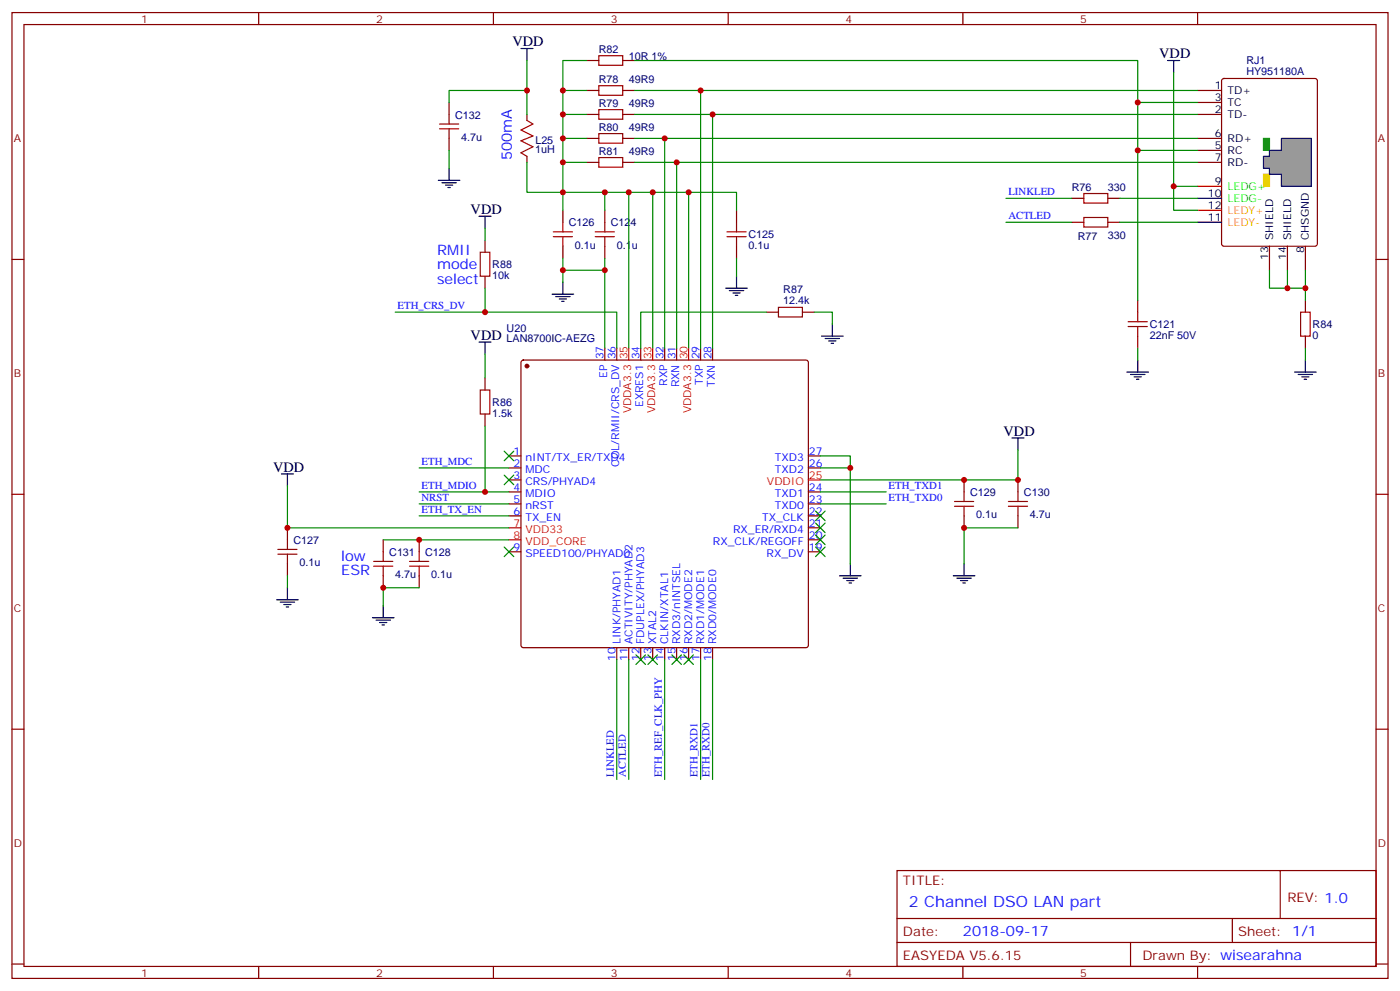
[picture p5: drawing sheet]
<svg xmlns="http://www.w3.org/2000/svg" width="412mm" height="292mm" viewBox="0 0 412 292" stroke-linecap="round" stroke-linejoin="round" font-family="sans-serif">
<g fill="none" stroke="#870000" stroke-width=".35">
<path d="M3.5 3.7h405.4v284.3h-405.4zM7.1 7.2h398.2v277.3h-398.2zM76.2 3.7v3.5M145.3 3.7v3.5M214.5 3.7v3.5M283.6 3.7v3.5M352.8 3.7v3.5M360.1 23.3l.4-.2h26.8l.7 .4 .1 48.3-.5 .6-27.1 .1-.6-.5-.1-48.2zM3.5 76.4h3.6M405.3 76.4h3.6M153.7 106.2l.5-.2h83.2l.5 .2 .2 .5v83.3l-.2 .5-.5 .2h-83.2l-.5-.3-.2-.4v-83.3zM178.2 102.5v3.5"/>
<path d="M181.7 102.5v3.5M188.7 102.5v3.5M195.8 102.5v3.5M199.3 102.5v3.5M206.4 102.5v3.5M209.9 102.5v3.5M149.9 134.2h3.6M149.9 137.8h3.6M238.1 134.2h3.6M238.1 137.8h3.6M3.5 145.5h3.6M149.9 141.3h3.6"/>
<path d="M149.9 144.8h3.6M149.9 148.3h3.6M149.9 151.9h3.6M238.1 144.8h3.6M238.1 148.3h3.6M238.1 151.9h3.6M238.1 158.9h3.6M238.1 155.4h3.6M405.3 145.5h3.6M149.9 162.5h3.6M238.1 162.5h3.6M181.7 190.7v3.5"/>
<path d="M185.2 190.7v3.5M188.7 190.7v3.5M192.3 190.7v3.5M195.8 190.7v3.5M199.3 190.7v3.5M202.8 190.7v3.5M206.4 190.7v3.5M209.9 190.7v3.5M3.5 214.7h3.6M405.3 214.7h3.6M264.2 256.3h141.1v28.2h-141.1zM377.1 256.3v14.1"/>
<path d="M264.2 270.4h141.1M264.2 277.5h141.1M333 277.5v7M363 270.4v7.1M3.5 283.8h3.6M76.2 284.5v3.5M145.3 284.5v3.5M214.5 284.5v3.5M283.6 284.5v3.5M352.8 284.5v3.5M405.3 283.8h3.6"/>
</g>
<circle cx="155.2" cy="107.8" r=".53" fill="#870000" stroke="#870000" stroke-width=".35"/>
<path d="M185.2 102.5v3.5M192.3 102.5v3.5M202.8 102.5v3.5M149.9 155.4h3.6M149.9 158.9h3.6M238.1 141.3h3.6" fill="none" stroke="#f00" stroke-width=".35"/>
<path d="M372.2 40.7h1.7v3.6h-1.7z" fill="#0f0" stroke="#0f0" stroke-width=".35"/>
<path d="M372.2 51.3h1.7v3.6h-1.7z" fill="#fc0" stroke="#fc0" stroke-width=".35"/>
<path d="M384.5 41.5h1.8M384.5 43.2h1.8M384.5 45h1.8M384.5 46.7h1.8M384.5 48.5h1.8M384.5 50.3h1.8M384.5 52h1.8M384.5 53.8h1.8" fill="none" stroke="#000" stroke-width=".35"/>
<path d="M373.9 44.3h3.6v-3.6h8.8v14.2h-8.8v-3.6h-3.6v-1.7h-1.7v-3.6h1.7z" fill="#999" stroke="#000" stroke-width=".35"/>
<g fill="none" stroke="#870000" stroke-width=".35">
<path d="M172.9 17.8h3.5M183.4 17.8h3.6M132.3 30.2v3.5M155.2 33.7v1.8M172.9 26.6h3.5M172.9 33.7h3.5M183.4 26.6h3.6M183.4 33.7h3.6M352.8 26.6h7M352.8 33.7h7M352.8 30.2h7M132.3 40.7v3.6"/>
<path d="M155.2 46v1.8M172.9 40.7h3.5M172.9 47.8h3.5M183.4 40.7h3.6M183.4 47.8h3.6M315.7 58.4h3.6M326.3 58.4h3.5M352.8 40.7h7M352.8 44.3h7M352.8 47.8h7M142.9 70.7v3.6M165.8 61.9v3.5"/>
<path d="M165.8 72.5v3.5M178.2 61.9v3.5M178.2 72.5v3.5M217 61.9v3.5M217 72.5v3.5M315.7 65.4h3.6M326.3 65.4h3.5M373.9 72.5v7.1M379.2 72.5v7.1M384.5 72.5v7.1M142.9 81.3v3.5M225.8 91.9h3.5"/>
<path d="M236.4 91.9h3.5M335.1 88.4v3.5M335.1 99v3.5M384.5 88.4v3.5M384.5 99v3.5M142.9 111.3v3.5M142.9 121.9v3.5M84.7 155.4v3.5M112.9 158.9v3.6M123.5 158.9v3.6M284 141.3v3.5M284 151.9v3.5"/>
<path d="M299.9 141.3v3.5M299.9 151.9v3.5M84.7 166v3.5M112.9 169.5v3.5M123.5 169.5v3.5"/>
</g>
<path d="M352.8 54.9h7M352.8 61.9h7" fill="none" stroke="#f00" stroke-width=".35"/>
<g fill="none" stroke="#000" stroke-width=".35">
<path d="M153.5 14.3h3.5M155.2 14.3v3.5M344 17.8h3.5M345.7 17.8v3.5M129.1 53.1h6.4M130.2 53.8h4.2M131.2 54.5h2.1M131.9 55.2h.7M132.3 49.6v3.5M352.8 58.4h7M141.1 63.7h3.5M142.9 63.7v3.5"/>
<path d="M352.8 65.4h7M162.6 86.6h6.4M163.7 87.3h4.2M164.7 88h2.2M165.5 88.7h.7M165.8 83.1v3.5M213.8 84.8h6.3M214.8 85.5h4.3M215.9 86.3h2.1M216.6 87h.7M217 81.3v3.5M242 99h6.4"/>
<path d="M243.1 99.7h4.2M245.2 95.4v3.6M141.1 100.7h3.5M142.9 100.7v3.5M244.1 100.4h2.1M244.8 101.1h.7M332 109.5h6.3M333 110.2h4.3M334.1 110.9h2.1M334.8 111.7h.7M335.1 106v3.5M381.4 109.5h6.3"/>
<path d="M382.4 110.2h4.2M383.5 110.9h2.1M384.2 111.7h.7M384.5 106v3.5M82.9 139.5h3.5M84.7 139.5v3.6M298.1 128.9h3.5M299.9 128.9v3.6M81.5 176.6h6.3M82.5 177.3h4.3M83.6 178h2.1M84.3 178.7h.7"/>
<path d="M84.7 173v3.6M112.9 178.3v3.6M247.3 169.5h6.3M248.4 170.2h4.2M249.4 170.9h2.1M250.1 171.6h.7M250.5 166v3.5M280.8 169.5h6.4M281.9 170.2h4.2M282.9 170.9h2.1M283.6 171.6h.7M284 166v3.5"/>
<path d="M109.7 181.9h6.4M110.8 182.6h4.2M111.8 183.3h2.1M112.5 184h.7"/>
</g>
<g fill="none" stroke="#a10000" stroke-width=".35">
<path d="M176.4 16.4h7v2.8h-7zM129.5 37.9h5.6M129.5 36.5h5.6M132.3 33.7v2.8M132.3 37.9v2.8M155.2 35.5l1.8 1-3.5 1.8 3.5 1.7-3.5 1.5 3.5 1.7-3.5 1.8 1.7 1M176.4 25.2h7v2.8h-7zM176.4 32.3h7v2.8h-7zM176.4 39.3h7v2.9h-7zM176.4 46.4h7v2.8h-7zM319.3 57h7v2.8h-7zM141.5 74.3h2.8v7h-2.8z"/>
<path d="M163 69.7h5.6M163 68.3h5.6M165.8 65.4v2.9M165.8 69.7v2.8M175.3 69.7h5.7M175.3 68.3h5.7M178.2 65.4v2.9M178.2 69.7v2.8M214.1 69.7h5.7M214.1 68.3h5.7M217 65.4v2.9M217 69.7v2.8"/>
<path d="M319.3 64h7v2.9h-7zM229.3 90.5h7.1v2.8h-7.1zM332.3 96.1h5.7M332.3 94.7h5.7M335.1 91.9v2.8M335.1 96.1v2.9M383.1 91.9h2.8v7.1h-2.8zM141.5 114.8h2.8v7.1h-2.8zM84.7 158.9v2.8M281.2 149h5.6M281.2 147.6h5.6M284 144.8v2.8"/>
<path d="M284 149v2.9M297 149h5.7M297 147.6h5.7M299.9 144.8v2.8M299.9 149v2.9M81.8 163.2h5.7M81.8 161.7h5.7M84.7 163.2v2.8M110.1 166.7h5.6M110.1 165.3h5.6M112.9 162.5v2.8M112.9 166.7v2.8"/>
<path d="M120.6 166.7h5.7M120.6 165.3h5.7M123.5 162.5v2.8M123.5 166.7v2.8"/>
</g>
<g fill="none" stroke="#008700" stroke-width=".35">
<path d="M155.2 17.8v15.9M172.9 17.8h-7.1v30h7.1M187 17.8h148.1v12.4M155.2 26.6h-22.9v3.6M165.8 26.6h7.1M165.8 33.7h7.1M187 26.6h19.4M187 33.7h22.9M345.7 21.3v33.6M352.8 26.6h-146.4v75.9M352.8 33.7h-142.9v68.8M352.8 30.2h-17.7v14.1h17.7"/>
<path d="M132.3 44.3v5.3M155.2 47.8v8.8h30v45.9M165.8 40.7h7.1M165.8 47.8v14.1M178.2 56.6v5.3M185.2 56.6h7.1v45.9M187 40.7h8.8M187 47.8h12.3M192.3 56.6h10.5v45.9M202.8 56.6h14.2v5.3M296.3 58.4h19.4M329.8 58.4h23"/>
<path d="M335.1 44.3v44.1M352.8 40.7h-157v61.8M352.8 47.8h-153.5v54.7M352.8 54.9h-7.1v7h7.1M142.9 67.2v3.5M165.8 76v7.1M178.2 76v3.6h-12.4M178.2 79.6v22.9M217 76v5.3M296.3 65.4h19.4M329.8 65.4h23M373.9 79.6v5.2h5.3"/>
<path d="M379.2 79.6v5.2h5.3v-5.2M116.4 91.9h65.3v10.6M142.9 84.8v7.1M225.8 91.9h-37.1v10.6M239.9 91.9h5.3v3.5M384.5 84.8v3.6M142.9 104.2v7.1M335.1 102.5v3.5M384.5 102.5v3.5M123.5 137.8h26.4M142.9 125.4v19.4M241.7 134.2h8.8v31.8"/>
<path d="M241.7 137.8h8.8M299.9 132.5v8.8h-58.2M84.7 143.1v12.3h65.2M112.9 158.9h37M123.5 148.3h26.4M123.5 144.8h26.4M123.5 151.9h26.4M241.7 148.3h19.4M241.7 144.8h19.4M299.9 155.4h-15.9v10.6M84.7 169.5v3.5M123.5 173h-10.6v5.3"/>
<path d="M181.7 194.2v35.3M185.2 194.2v35.3M195.8 194.2v35.3M206.4 194.2v35.3M209.9 194.2v35.3"/>
</g>
<g fill="#c00">
<circle cx="250.5" cy="137.8" r=".88"/>
<circle cx="165.8" cy="26.6" r=".88"/>
<circle cx="345.7" cy="54.9" r=".88"/>
<circle cx="335.1" cy="30.2" r=".88"/>
<circle cx="155.2" cy="26.6" r=".88"/>
<circle cx="123.5" cy="158.9" r=".88"/>
<circle cx="284" cy="141.3" r=".88"/>
<circle cx="209.9" cy="33.7" r=".88"/>
<circle cx="206.4" cy="26.6" r=".88"/>
<circle cx="199.3" cy="47.8" r=".88"/>
<circle cx="195.8" cy="40.7" r=".88"/>
<circle cx="202.8" cy="56.6" r=".88"/>
<circle cx="192.3" cy="56.6" r=".88"/>
<circle cx="84.7" cy="155.4" r=".88"/>
<circle cx="178.2" cy="79.6" r=".88"/>
<circle cx="299.9" cy="141.3" r=".88"/>
<circle cx="112.9" cy="173" r=".88"/>
<circle cx="165.8" cy="56.6" r=".88"/>
<circle cx="165.8" cy="79.6" r=".88"/>
<circle cx="165.8" cy="33.7" r=".88"/>
<circle cx="379.2" cy="84.8" r=".88"/>
<circle cx="165.8" cy="40.7" r=".88"/>
<circle cx="185.2" cy="56.6" r=".88"/>
<circle cx="178.2" cy="56.6" r=".88"/>
<circle cx="284" cy="155.4" r=".88"/>
<circle cx="384.5" cy="84.8" r=".88"/>
<circle cx="142.9" cy="144.8" r=".88"/>
<circle cx="142.9" cy="91.9" r=".88"/>
<circle cx="165.8" cy="47.8" r=".88"/>
<circle cx="335.1" cy="44.3" r=".88"/>
</g>
<g fill="#c00" stroke="#008700" stroke-width=".35">
<path d="M148.5 161l2.8 2.9zM151.3 161l-2.8 2.9z"/>
<path d="M187.3 192.8l2.8 2.8zM190.1 192.8l-2.8 2.8z"/>
<path d="M148.5 132.8l2.8 2.8zM151.3 132.8l-2.8 2.8z"/>
<path d="M201.4 192.8l2.9 2.8zM204.3 192.8l-2.9 2.8z"/>
<path d="M190.9 192.8l2.8 2.8zM193.7 192.8l-2.8 2.8z"/>
<path d="M240.2 150.5l2.9 2.8zM243.1 150.5l-2.9 2.8z"/>
<path d="M240.2 157.5l2.9 2.8zM243.1 157.5l-2.9 2.8z"/>
<path d="M240.2 161l2.9 2.9zM243.1 161l-2.9 2.9z"/>
<path d="M240.2 154l2.9 2.8zM243.1 154l-2.9 2.8z"/>
<path d="M148.5 139.9l2.8 2.8zM151.3 139.9l-2.8 2.8z"/>
<path d="M197.9 192.8l2.8 2.8zM200.7 192.8l-2.8 2.8z"/>
</g>
<text font-size="4.6" fill="#00f" x="267.8" y="266.9">2 Channel DSO LAN part</text>
<g font-size="4.2">
<text x="151" y="13.6">VDD</text>
<text x="341.5" y="17.1">VDD</text>
<text x="138.6" y="63">VDD</text>
<text x="138.6" y="100">VDD</text>
<text x="295.6" y="128.2">VDD</text>
<text x="80.4" y="138.8">VDD</text>
</g>
<g font-size="4.2" fill="#00f">
<text x="150.8" y="47.1" transform="rotate(-90 150.8 47.1)">500mA</text>
<text x="128.8" y="75.1">RMII</text>
<text x="128.8" y="79.3">mode</text>
<text x="128.8" y="83.5">select</text>
<text x="100.5" y="165">low</text>
<text x="100.5" y="169.3">ESR</text>
<text x="283.6" y="275.7">2018-09-17</text>
</g>
<g font-size="3.9" fill="#800">
<text x="266" y="260.5">TITLE:</text>
<text x="379.2" y="265.5">REV: 1.0</text>
<text x="266" y="275.7">Date:</text>
<text x="364.8" y="275.7">Sheet: 1/1</text>
<text x="266" y="282.8">EASYEDA V5.6.15</text>
<text x="336.5" y="282.8">Drawn By: wisearahna</text>
</g>
<g font-size="3.2" fill="#800">
<text x="41.6" y="6.7">1</text>
<text x="110.8" y="6.7">2</text>
<text x="179.9" y="6.7">3</text>
<text x="249.1" y="6.7">4</text>
<text x="318.2" y="6.7">5</text>
<text x="4.1" y="41.8">A</text>
<text x="405.9" y="41.8">A</text>
<text x="4.1" y="110.9">B</text>
<text x="405.9" y="110.9">B</text>
<text x="4.1" y="180.1">C</text>
<text x="405.9" y="180.1">C</text>
<text x="4.1" y="249.2">D</text>
<text x="405.9" y="249.2">D</text>
<text x="41.6" y="287.5">1</text>
<text x="110.8" y="287.5">2</text>
<text x="179.9" y="287.5">3</text>
<text x="249.1" y="287.5">4</text>
<text x="318.2" y="287.5">5</text>
</g>
<g font-size="3.2" fill="#000080">
<text x="176.4" y="15.6">R82</text>
<text x="185.2" y="17.6">10R 1%</text>
<text x="367.1" y="22">HY951180A</text>
<text x="367.1" y="18.9">RJ1</text>
<text x="176.4" y="24.3">R78</text>
<text x="185.2" y="24.3">49R9</text>
<text x="134.1" y="34.9">C132</text>
<text x="176.4" y="31.4">R79</text>
<text x="185.2" y="31.4">49R9</text>
<text x="135.8" y="41.5">4.7u</text>
<text x="176.4" y="38.4">R80</text>
<text x="185.2" y="38.4">49R9</text>
<text x="157.7" y="45.1">1uH</text>
<text x="157.7" y="42.3">L25</text>
<text x="176.4" y="45.5">R81</text>
<text x="185.2" y="45.5">49R9</text>
<text x="315.7" y="56.1">R76</text>
<text x="326.3" y="56.1">330</text>
<text x="167.6" y="66.7">C126</text>
<text x="179.9" y="66.7">C124</text>
<text x="220.5" y="70.1">C125</text>
<text x="317.5" y="70.6">R77</text>
<text x="326.3" y="70.3">330</text>
<text x="169.3" y="73.3">0.1u</text>
<text x="181.7" y="73.3">0.1u</text>
<text x="220.5" y="73.3">0.1u</text>
<text x="145" y="82.1">10k</text>
<text x="145" y="78.9">R88</text>
<text x="230.7" y="89.4">12.4k</text>
<text x="230.7" y="86.3">R87</text>
<text x="149.2" y="100.7">LAN8700IC-AEZG</text>
<text x="149.2" y="97.6">U20</text>
<text x="338.7" y="99.7">22nF 50V</text>
<text x="338.7" y="96.6">C121</text>
<text x="386.6" y="99.7">0</text>
<text x="386.6" y="96.6">R84</text>
<text x="145" y="119.5">R86</text>
<text x="145" y="122.7">1.5k</text>
<text x="285.8" y="146">C129</text>
<text x="301.6" y="146">C130</text>
<text x="287.5" y="152.6">0.1u</text>
<text x="303.4" y="152.6">4.7u</text>
<text x="86.4" y="160.1">C127</text>
<text x="88.2" y="166.7">0.1u</text>
<text x="114.7" y="163.7">C131</text>
<text x="125.2" y="163.7">C128</text>
<text x="116.4" y="170.3">4.7u</text>
<text x="127" y="170.3">0.1u</text>
</g>
<g font-size="3.2">
<text x="357.8" y="26.3">1</text>
<text x="357.8" y="29.8">3</text>
<text x="361.6" y="27.7">TD+</text>
<text x="357.8" y="33.3">2</text>
<text x="361.6" y="34.7">TD-</text>
<text x="361.6" y="31.2">TC</text>
<text x="357.8" y="40.4">6</text>
<text x="361.6" y="41.8">RD+</text>
<text x="357.8" y="43.9">5</text>
<text x="357.8" y="47.4">7</text>
<text x="361.6" y="45.3">RC</text>
<text x="361.6" y="48.9">RD-</text>
<text x="355.8" y="58">10</text>
<text x="357.8" y="54.5">9</text>
<text x="355.8" y="61.6">12</text>
<text x="355.8" y="65.1">11</text>
<text x="375" y="70.7" transform="rotate(-90 375 70.7)">SHIELD</text>
<text x="380.3" y="70.7" transform="rotate(-90 380.3 70.7)">SHIELD</text>
<text x="385.6" y="70.7" transform="rotate(-90 385.6 70.7)">CHSGND</text>
<text x="373.6" y="76.5" transform="rotate(-90 373.6 76.5)">13</text>
<text x="378.9" y="76.5" transform="rotate(-90 378.9 76.5)">14</text>
<text x="384.2" y="74.5" transform="rotate(-90 384.2 74.5)">8</text>
</g>
<g font-size="3.2" fill="#00f">
<text x="297" y="57.5">LINKLED</text>
<text x="297" y="64.6">ACTLED</text>
<text x="117.1" y="91">ETH_CRS_DV</text>
<text x="177.8" y="105.8" transform="rotate(-90 177.8 105.8)">37</text>
<text x="181.3" y="105.8" transform="rotate(-90 181.3 105.8)">36</text>
<text x="188.4" y="105.8" transform="rotate(-90 188.4 105.8)">34</text>
<text x="195.4" y="105.8" transform="rotate(-90 195.4 105.8)">32</text>
<text x="199" y="105.8" transform="rotate(-90 199 105.8)">31</text>
<text x="206" y="105.8" transform="rotate(-90 206 105.8)">29</text>
<text x="209.5" y="105.8" transform="rotate(-90 209.5 105.8)">28</text>
<text x="178.9" y="111.2" transform="rotate(-90 178.9 111.2)">EP</text>
<text x="196.5" y="113.6" transform="rotate(-90 196.5 113.6)">RXP</text>
<text x="207.1" y="113.4" transform="rotate(-90 207.1 113.4)">TXP</text>
<text x="210.6" y="113.8" transform="rotate(-90 210.6 113.8)">TXN</text>
<text x="189.4" y="119.9" transform="rotate(-90 189.4 119.9)">EXRES1</text>
<text x="200" y="114.1" transform="rotate(-90 200 114.1)">RXN</text>
<text x="124.2" y="136.9">ETH_MDC</text>
<text x="151.3" y="133.9">1</text>
<text x="151.3" y="137.4">2</text>
<text x="154.8" y="135.6">nINT/TX_ER/TXD4</text>
<text x="182.4" y="137.4" transform="rotate(-90 182.4 137.4)">COL/RMII/CRS_DV</text>
<text x="228.2" y="135.6">TXD3</text>
<text x="238.3" y="137.4">26</text>
<text x="238.3" y="133.9">27</text>
<text x="124.2" y="143.9">ETH_MDIO</text>
<text x="151.3" y="140.9">3</text>
<text x="154.8" y="139.2">MDC</text>
<text x="154.8" y="142.7">CRS/PHYAD4</text>
<text x="228.2" y="139.2">TXD2</text>
<text x="261.8" y="143.9">ETH_TXD1</text>
<text x="124.2" y="147.5">NRST</text>
<text x="151.3" y="144.5">4</text>
<text x="151.3" y="148">5</text>
<text x="154.8" y="146.2">MDIO</text>
<text x="154.8" y="149.8">nRST</text>
<text x="228.2" y="149.8">TXD0</text>
<text x="228.2" y="146.2">TXD1</text>
<text x="238.3" y="148">23</text>
<text x="238.3" y="144.5">24</text>
<text x="261.8" y="147.5">ETH_TXD0</text>
<text x="124.2" y="151">ETH_TX_EN</text>
<text x="151.3" y="151.5">6</text>
<text x="154.8" y="153.3">TX_EN</text>
<text x="224.5" y="153.3">TX_CLK</text>
<text x="238.3" y="155">21</text>
<text x="238.3" y="151.5">22</text>
<text x="210" y="160.3">RX_CLK/REGOFF</text>
<text x="215.9" y="156.8">RX_ER/RXD4</text>
<text x="238.3" y="158.6">20</text>
<text x="151.3" y="162.1">9</text>
<text x="154.8" y="163.9">SPEED100/PHYAD0</text>
<text x="225.8" y="163.9">RX_DV</text>
<text x="238.3" y="162.1">19</text>
<text x="182.7" y="189.6" transform="rotate(-90 182.7 189.6)">LINK/PHYAD1</text>
<text x="186.3" y="189.6" transform="rotate(-90 186.3 189.6)">ACTIVITY/PHYAD2</text>
<text x="189.8" y="189.6" transform="rotate(-90 189.8 189.6)">FDUPLEX/PHYAD3</text>
<text x="193.3" y="189.6" transform="rotate(-90 193.3 189.6)">XTAL2</text>
<text x="196.8" y="189.6" transform="rotate(-90 196.8 189.6)">CLKIN/XTAL1</text>
<text x="200.4" y="189.6" transform="rotate(-90 200.4 189.6)">RXD3/nINTSEL</text>
<text x="203.9" y="189.6" transform="rotate(-90 203.9 189.6)">RXD2/MODE2</text>
<text x="207.4" y="189.6" transform="rotate(-90 207.4 189.6)">RXD1/MODE1</text>
<text x="211" y="189.6" transform="rotate(-90 211 189.6)">RXD0/MODE0</text>
<text x="181.3" y="194.5" transform="rotate(-90 181.3 194.5)">10</text>
<text x="184.9" y="194.5" transform="rotate(-90 184.9 194.5)">11</text>
<text x="188.4" y="194.5" transform="rotate(-90 188.4 194.5)">12</text>
<text x="191.9" y="194.5" transform="rotate(-90 191.9 194.5)">13</text>
<text x="195.4" y="194.5" transform="rotate(-90 195.4 194.5)">14</text>
<text x="199" y="194.5" transform="rotate(-90 199 194.5)">15</text>
<text x="202.5" y="194.5" transform="rotate(-90 202.5 194.5)">16</text>
<text x="206" y="194.5" transform="rotate(-90 206 194.5)">17</text>
<text x="209.5" y="194.5" transform="rotate(-90 209.5 194.5)">18</text>
<text x="180.8" y="228.8" transform="rotate(-90 180.8 228.8)">LINKLED</text>
<text x="184.3" y="228.8" transform="rotate(-90 184.3 228.8)">ACTLED</text>
<text x="194.9" y="228.8" transform="rotate(-90 194.9 228.8)">ETH_REF_CLK_PHY</text>
<text x="205.5" y="228.8" transform="rotate(-90 205.5 228.8)">ETH_RXD1</text>
<text x="209" y="228.8" transform="rotate(-90 209 228.8)">ETH_RXD0</text>
</g>
<g font-size="3.2" fill="#0f0">
<text x="361.6" y="55.9">LEDG+</text>
<text x="361.6" y="59.4">LEDG-</text>
</g>
<g font-size="3.2" fill="#fc0">
<text x="361.6" y="63">LEDY+</text>
<text x="361.6" y="66.5">LEDY-</text>
</g>
<g font-size="3.2" fill="#f00">
<text x="184.9" y="105.8" transform="rotate(-90 184.9 105.8)">35</text>
<text x="191.9" y="105.8" transform="rotate(-90 191.9 105.8)">33</text>
<text x="202.5" y="105.8" transform="rotate(-90 202.5 105.8)">30</text>
<text x="185.9" y="121.7" transform="rotate(-90 185.9 121.7)">VDDA3.3</text>
<text x="193" y="121.7" transform="rotate(-90 193 121.7)">VDDA3.3</text>
<text x="203.6" y="121.7" transform="rotate(-90 203.6 121.7)">VDDA3.3</text>
<text x="225.9" y="142.7">VDDIO</text>
<text x="238.3" y="140.9">25</text>
<text x="151.3" y="155">7</text>
<text x="151.3" y="158.6">8</text>
<text x="154.8" y="156.8">VDD33</text>
<text x="154.8" y="160.3">VDD_CORE</text>
</g>
</svg>
